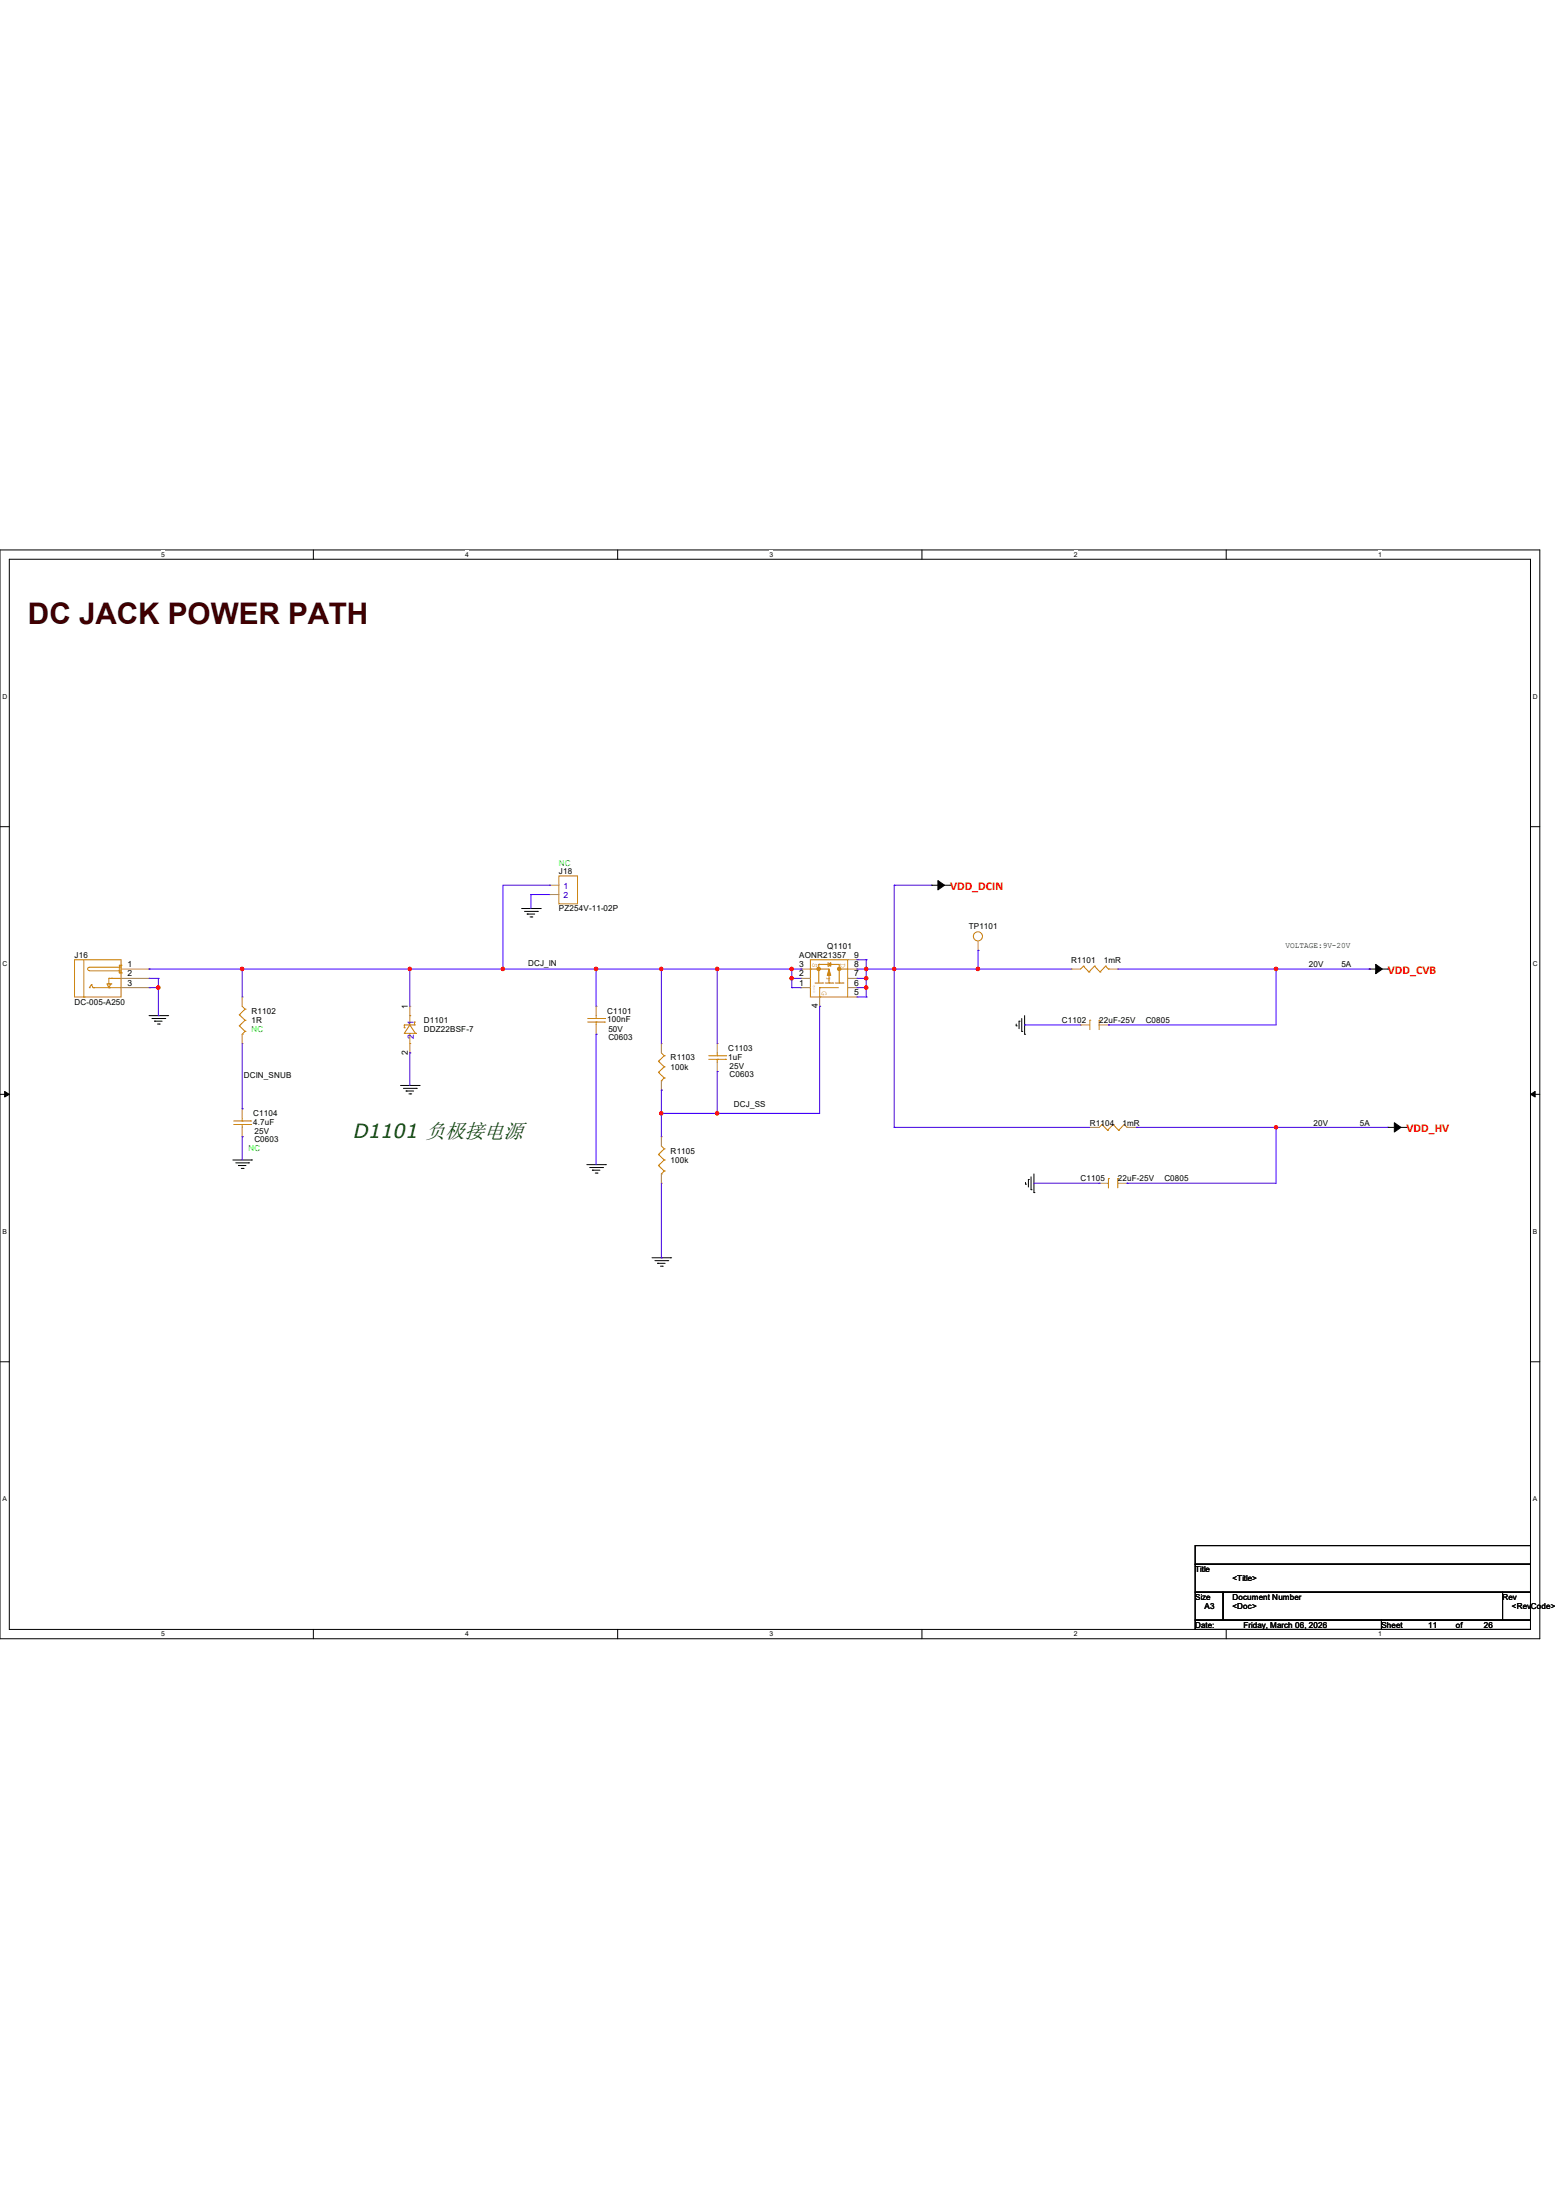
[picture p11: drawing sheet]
<svg xmlns="http://www.w3.org/2000/svg" width="297mm" height="420mm" viewBox="0 0 297 420" stroke-linecap="round" stroke-linejoin="round" font-family="sans-serif">
<path d="M0 105h293.9v207.8h-293.9zM1.8 106.8h290.3v204.3h-290.3z" fill="none" stroke="#000" stroke-width=".19"/>
<g fill="#fff">
<path d="M30.8 105.2h.7v1.4h-.7z"/>
<path d="M30.8 311.2h.7v1.4h-.7z"/>
</g>
<path d="M59.8 105v1.8M59.8 311.1v1.7" fill="none" stroke="#000" stroke-width=".19"/>
<g fill="#fff">
<path d="M88.8 105.2h.7v1.4h-.7z"/>
<path d="M88.8 311.2h.7v1.4h-.7z"/>
</g>
<path d="M117.9 105v1.8M117.9 311.1v1.7" fill="none" stroke="#000" stroke-width=".19"/>
<g fill="#fff">
<path d="M146.9 105.2h.7v1.4h-.7z"/>
<path d="M146.9 311.2h.7v1.4h-.7z"/>
</g>
<path d="M176 105v1.8M176 311.1v1.7" fill="none" stroke="#000" stroke-width=".19"/>
<g fill="#fff">
<path d="M205 105.2h.7v1.4h-.7z"/>
<path d="M205 311.2h.7v1.4h-.7z"/>
</g>
<path d="M234.1 105v1.8M234.1 311.1v1.7" fill="none" stroke="#000" stroke-width=".19"/>
<g fill="#fff">
<path d="M263.1 105.2h.6v1.4h-.6z"/>
<path d="M263.1 311.2h.6v1.4h-.6z"/>
<path d="M.5 132.3h.9v1.4h-.9z"/>
<path d="M292.6 132.3h.9v1.4h-.9z"/>
<path d="M.5 183.3h.9v1.4h-.9z"/>
<path d="M292.6 183.3h.9v1.4h-.9z"/>
</g>
<path d="M0 157.8h1.8M292.1 157.8h1.8" fill="none" stroke="#000" stroke-width=".19"/>
<g fill="#fff">
<path d="M.5 234.4h.8v1.4h-.8z"/>
<path d="M292.6 234.4h.8v1.4h-.8z"/>
</g>
<path d="M0 208.9h1.8M292.1 208.9h1.8" fill="none" stroke="#000" stroke-width=".19"/>
<path d="M.9 208.4l.9 .5-.9 .5zM292.1 208.9l.9-.5v1z" fill="#000" stroke="#000" stroke-width=".19"/>
<g fill="#fff">
<path d="M.5 285.5h.8v1.4h-.8z"/>
<path d="M292.6 285.5h.8v1.4h-.8z"/>
</g>
<g fill="none" stroke="#000" stroke-width=".19">
<path d="M99.6 173.4h3.5M100.1 174h2.5M100.6 174.5h.1M100.6 174.5h1.5M101.2 175h.3M101.5 175h.1M102.6 174h.1M103.1 173.4h.1M177.8 169h.1M177.8 169h1.2M179.4 169h2M181.4 169h.1"/>
<path d="M28.4 193.9h3.6M29 194.4h2.5M29.5 194.9h.1M29.5 194.9h1.4M30.1 195.5h.3M30.4 195.5h.1M31.5 194.4h.1M32 193.9h.1M194 195.8h.1M194 195.5v.3M194.5 194.9h.1M194.5 194.9v1.5"/>
<path d="M195 196.9h.1M195 194.4v2.5M195.6 197.4h.1M195.6 193.9v3.5M261.4 185h.1M261.4 185h1.2M263 185h1.9M264.9 185h.1M76.5 207.2h3.5M77 207.8h2.5M77.5 208.3h.1M77.5 208.3h1.5"/>
<path d="M78.1 208.8h.3M78.4 208.8h.1M79.5 207.8h.1M80 207.2h.1M264.9 215.2h.1M264.9 215.2h1.2M266.5 215.2h2M268.5 215.2h.1M44.4 221.4h3.6M45 222h2.5M45.5 222.5h.1M45.5 222.5h1.4"/>
<path d="M46.1 223.1h.3M46.4 223.1h.1M47.5 222h.1M48 221.4h.1M112 222.3h3.6M112.6 222.9h2.4M113.1 223.4h.1M113.1 223.4h1.4M113.6 223.9h.4M114 223.9h.1M115 222.9h.1M115.6 222.3h.1"/>
<path d="M195.7 226.1h.1M195.7 225.7v.4M196.3 225.2h.1M196.3 225.2v1.4M196.8 227.1h.1M196.8 224.7v2.4M197.4 227.7h.1M197.4 224.1v3.6M0 260h1.8M124.5 240.1h3.5M125 240.7h2.5M125.5 241.2h.1"/>
<path d="M125.5 241.2h1.5M126.1 241.7h.3M126.4 241.7h.1M127.5 240.7h.1M128 240.1h.1M292.1 260h1.8M228.1 295.1h64v3.5h-64zM228.1 298.6h64v5.4h-64zM228.1 304h5.4v5.3h-5.4zM228.1 309.3h35.6v1.8h-35.6zM233.5 304h53.3v5.3h-53.3zM263.7 309.3h28.4v1.8h-28.4z"/>
<path d="M286.8 304h5.3v5.3h-5.3z"/>
</g>
<g fill="#000" stroke="#000" stroke-width=".19">
<path d="M179 168.1l1.3 .9-1.3 .9z" fill-rule="evenodd"/>
<path d="M262.6 184.1l1.3 .9-1.3 .9z" fill-rule="evenodd"/>
<path d="M266.1 214.3l1.3 .9-1.3 .9z" fill-rule="evenodd"/>
</g>
<g fill="none" stroke="#cc8006" stroke-width=".19">
<path d="M106.7 167.2h3.5v5.4h-3.5zM14.2 183.2h8.9v7.1h-8.9zM16 190.3h.1M16 183.2v7.1M17.1 188.6h.1M17.1 185.3h5.7M17.4 188h.1M17.4 188l.4 .6M17.4 188l-.3 .6M17.8 188.6h.1M17.8 188.6h5.3M20.8 186.8h.1"/>
<path d="M20.8 188.6h.1M20.8 187.8h.1M20.8 186.8h2.3M20.8 186.8v1M21.2 187.8h.1M21.2 187.8h-.8l.4 .8M21.2 187.8l-.4 .8M21.3 186.8h.1M22.8 184.7h.1M22.8 185.3h.1M22.8 185.7h.1M22.8 184.7h-5.7a.32 .32 0 0 0-.4 .3 .32 .32 0 0 0 .4 .3"/>
<path d="M22.8 185.7h.3M23.1 185.7h.1M23.1 184.3h.1M23.1 184.3v1.4M23.1 184.3h-.3v1.4M45.7 193.7h.1M45.7 195.8h.1M45.7 193.7l1.1 1.1M45.7 195.8l1.1 1.1M46.2 197.4h.1M46.2 192.1l.6 .6M46.8 192.7h.1"/>
<path d="M46.8 194.8h.1M46.8 196.9h.1M46.8 192.7l-1.1 1M46.8 194.8l-1.1 1M46.8 196.9l-.6 .5M77.2 197.3h.1M77.2 196.2h.1M77.2 197.3h2.1M78.2 193.9h.1M78.2 199.2h.1M78.2 193.9v1.8M78.2 197.3v1.9"/>
<path d="M78.2 195.7l1.1 1.6M78.2 195.7l-1 1.6M79.1 195.7h.1M79.1 195.1h.1M79.1 195.7h-1.9v.5M79.1 195.1v.6M79.3 197.3h.1M112.2 195.1h3.2M112.2 194.4h3.2M113.8 195.1h.1M113.8 194.4h.1M113.8 193.9v.5"/>
<path d="M113.8 195.1v.6M115.4 195.1h.1M115.4 194.4h.1M154.7 183.2h7.1v7.1h-7.1zM154.7 185h.1M154.7 185h3.5v2.7M155.6 187.7h1.4M156.3 184.1h.1M156.3 184.1v3.6M156.3 184.1h1.9M156.5 188.6h.1M156.5 190.3h.1"/>
<path d="M156.5 188.6h3.5M156.5 188.6v1.7M157 187.7h.1M157.5 187.7h1.5M158.1 184.4h.1M158.1 183.8v.6M158.2 187.7h.1M158.6 184.1h.1M158.6 184.1h1.6v3.6M159 187.7h.1M159.5 187.7h1.4M160.2 187.7h.1"/>
<path d="M160.2 185h.1M160.2 185h1.6M160.9 187.7h.1M206.8 184.4h.1M206.8 184.4l-.6 .6M206.8 184.4l1.1 1.1M207.9 185.5h.1M208 194.8h.1M208 194.8v1.8M208.9 184.4h.1M208.9 184.4l-1 1.1M208.9 184.4l1.1 1.1"/>
<path d="M209.8 194.8h.1M209.8 194.8v1.8M210 185.5h.1M211 184.4h.1M211 184.4l-1 1.1M211 184.4l.6 .6M211.6 185h.1M44.6 214.7h3.2M44.6 214h3.2M46.2 214.7h.1M46.2 214h.1M46.2 213.4v.6"/>
<path d="M46.2 214.7v.5M47.8 214.7h.1M47.8 214h.1M125.7 202.6h.1M125.7 204.7h.1M125.7 202.6l1.1 1.1M125.7 204.7l1.1 1.1M126.2 206.3h.1M126.2 201l.6 .5M126.2 218.8l.6 .5M126.8 201.5h.1M126.8 203.7h.1"/>
<path d="M126.8 205.8h.1M126.8 219.3h.1M126.8 201.5l-1.1 1.1M126.8 203.7l-1.1 1M126.8 205.8l-.6 .5M126.8 219.3l-1.1 1.1M135.3 202.2h3.2M135.3 201.5h3.2M136.9 202.2h.1M136.9 201.5h.1M136.9 201v.5M136.9 202.2v.6"/>
<path d="M138.5 202.2h.1M138.5 201.5h.1M210.4 214.7h.1M210.4 214.7l-.6 .5M210.4 214.7l1 1.1M211.4 215.8h.1M212.5 214.7h.1M212.5 214.7l-1.1 1.1M212.5 214.7l1 1.1M213.5 215.8h.1M214.6 214.7h.1M214.6 214.7l-1.1 1.1"/>
<path d="M214.6 214.7l.5 .5M215.1 215.2h.1M125.7 220.4h.1M125.7 222.5h.1M125.7 220.4l1.1 1M125.7 222.5l1.1 1.1M126.2 224.1h.1M126.8 221.4h.1M126.8 223.6h.1M126.8 221.4l-1.1 1.1M126.8 223.6l-.6 .5M211.6 225h.1"/>
<path d="M211.6 225v1.8M213.4 225h.1M213.4 225v1.8"/>
<circle cx="186.7" cy="178.8" r=".87"/>
</g>
<g fill="none" stroke="#a84" stroke-width=".19">
<path d="M104.9 169h.1M104.9 170.8h.1M104.9 169h1.8M104.9 170.8h1.8M186.7 179.7v1.7M23.1 185h5.3M23.1 188.6h5.3M23.1 186.8h5.3M28.4 185h.1M28.4 188.6h.1M28.4 186.8h.1M46.2 190.3h.1"/>
<path d="M46.2 199.2h.1M46.2 190.3v1.8M46.2 197.4v1.8M78.2 192.1h.1M78.2 192.1v1.8M78.2 199.2v1.8M113.8 192.1h.1M113.8 197.4h.1M113.8 192.1v1.8M113.8 195.7v1.7M126.2 199.2h.1M126.2 199.2v1.8"/>
<path d="M136.9 199.2h.1M136.9 199.2v1.8M152.9 188.6h.1M152.9 186.8h.1M152.9 185h.1M152.9 185h1.8M152.9 188.6h1.8M152.9 186.8h1.8M156.5 192.1h.1M156.5 190.3v1.8M161.8 185h1.8M161.8 188.6h1.8"/>
<path d="M161.8 186.8h1.8M161.8 190.3h1.8M161.8 183.2h1.8M163.6 190.3h.1M163.6 188.6h.1M163.6 186.8h.1M163.6 185h.1M163.6 183.2h.1M186.7 181.4h.1M204.5 185h.1M204.5 185h1.7M206.2 195.7h.1"/>
<path d="M206.2 195.7h1.8M209.8 195.7h1.8M211.6 195.7h.1M211.6 185h1.8M213.4 185h.1M46.2 211.7h.1M46.2 217h.1M46.2 211.7v1.7M46.2 215.2v1.8M78.2 201h.1M126.2 208.1h.1M126.2 217h.1"/>
<path d="M126.2 206.3v1.8M126.2 217v1.8M136.9 204.6h.1M136.9 202.8v1.8M208 215.2h.1M208 215.2h1.8M215.1 215.2h1.8M216.9 215.2h.1M126.2 225.9h.1M126.2 224.1v1.8M209.8 225.9h.1M209.8 225.9h1.8"/>
<path d="M213.4 225.9h1.7M215.1 225.9h.1"/>
</g>
<g fill="#cc8006" stroke="#cc8006" stroke-width=".19">
<path d="M158.2 185l.4 1.2h-.7z"/>
<path d="M158.1 184.1l.5-.3v.6z" fill-rule="evenodd"/>
<circle cx="160.2" cy="185" r=".33"/>
<circle cx="156.3" cy="185" r=".33"/>
</g>
<g fill="none" stroke="#4200ff" stroke-width=".19">
<path d="M101.3 170.8h.1M101.3 170.8h3.6M101.3 170.8v2.6M104.9 169h.1M104.9 169h-8.9v16M170.7 169h.1M170.7 169h7.1M170.7 169v46.2M28.4 185h.1M28.4 185h124.5M28.4 188.6h1.8M28.4 186.8h1.8"/>
<path d="M30.2 188.6h.1M30.2 193.9h.1M30.2 186.8h.1M30.2 186.8v7.1M46.2 185h.1M46.2 185v5.3M46.2 199.2v12.5M78.2 185h.1M78.2 185v7.1M96 185h.1M113.8 197.4h.1M113.8 185h.1"/>
<path d="M113.8 185v7.1M113.8 197.4v24.9M126.2 185h.1M126.2 185v14.2M136.9 185h.1M136.9 185v14.2M151.1 185h.1M151.1 186.8h.1M151.1 188.6h.1M151.1 188.6h1.8M151.1 186.8h1.8M151.1 185v3.6"/>
<path d="M152.9 185h.1M156.5 192.1h.1M156.5 192.1v20.5h-30.3M163.6 185h40.9M163.6 188.6h1.8M163.6 186.8h1.8M163.6 183.2h1.8M163.6 190.3h1.8M165.4 185h.1M165.4 183.2h.1M165.4 186.8h.1M165.4 188.6h.1"/>
<path d="M165.4 190.3h.1M165.4 183.2v7.1M170.7 185h.1M186.7 185h.1M186.7 181.4h.1M186.7 181.4v3.6M195.6 195.7h.1M195.6 195.7h10.6M211.6 195.7h.1M213.4 185h48M243.6 185h.1M243.6 185v10.7h-32"/>
<path d="M261.4 185h.1M46.2 211.7h.1M46.2 217h.1M46.2 217v4.4M78.2 201h.1M78.2 201v6.2M126.2 208.1h.1M126.2 212.6h.1M126.2 208.1v8.9M136.9 204.6h.1M136.9 212.6h.1M136.9 204.6v8"/>
<path d="M170.7 215.2h.1M170.7 215.2h37.3M216.9 215.2h.1M216.9 215.2h48M243.6 215.2h.1M243.6 215.2v10.7h-28.5M126.2 225.9v14.2M197.4 225.9h12.4M209.8 225.9h.1M215.1 225.9h.1M126.2 240.1h.1"/>
</g>
<g fill="#f00" stroke="#f00" stroke-width=".19">
<circle cx="46.2" cy="185" r=".32"/>
<circle cx="78.2" cy="185" r=".32"/>
<circle cx="126.2" cy="185" r=".32"/>
<circle cx="243.6" cy="185" r=".32"/>
<circle cx="136.9" cy="212.5" r=".32"/>
<circle cx="126.2" cy="212.5" r=".32"/>
<circle cx="243.6" cy="215.2" r=".32"/>
<circle cx="186.7" cy="185" r=".32"/>
<circle cx="136.9" cy="185" r=".32"/>
<circle cx="151.1" cy="185" r=".32"/>
<circle cx="96" cy="185" r=".32"/>
<circle cx="113.8" cy="185" r=".32"/>
<circle cx="170.7" cy="185" r=".32"/>
<circle cx="30.2" cy="188.5" r=".32"/>
<circle cx="151.1" cy="186.8" r=".32"/>
<circle cx="165.3" cy="185" r=".32"/>
<circle cx="165.3" cy="186.8" r=".32"/>
<circle cx="165.3" cy="188.5" r=".32"/>
</g>
<text font-size="5.7" fill="#400000" x="5.3" y="119.2">DC JACK POWER PATH</text>
<text font-size="3.7" fill="#004000" x="67.6" y="217.2">D1101 负极接电源</text>
<g font-size="2.3" fill="#f00">
<text x="181.4" y="169.9">VDD_DCIN</text>
<text x="264.9" y="185.9">VDD_CVB</text>
<text x="268.5" y="216.2">VDD_HV</text>
</g>
<g font-size="1.6">
<text x="106.7" y="166.9">J18</text>
<text x="106.7" y="174">PZ254V-11-02P</text>
<text x="184.9" y="177.4">TP1101</text>
<text x="14.2" y="182.9">J16</text>
<text x="24.3" y="184.6">1</text>
<text x="100.8" y="184.4">DCJ_IN</text>
<text x="152.6" y="184.6">3</text>
<text x="152.6" y="182.9">AONR21357</text>
<text x="157.9" y="181.1">Q1101</text>
<text x="163" y="184.6">8</text>
<text x="163" y="182.8">9</text>
<text x="204.5" y="183.8">R1101</text>
<text x="210.7" y="183.8">1mR</text>
<text x="245.4" y="180.9">VOLTAGE:9V-20V</text>
<text x="249.8" y="184.7">20V</text>
<text x="256" y="184.7">5A</text>
<text x="14.2" y="191.8">DC-005-A250</text>
<text x="24.3" y="188.2">3</text>
<text x="24.3" y="186.4">2</text>
<text x="152.6" y="188.2">1</text>
<text x="152.6" y="186.4">2</text>
<text x="163" y="190">5</text>
<text x="163" y="188.2">6</text>
<text x="163" y="186.4">7</text>
<text x="48" y="193.5">R1102</text>
<text x="48" y="195.3">1R</text>
<text x="77.9" y="192.7" transform="rotate(-90 77.9 192.7)">1</text>
<text x="80.9" y="195.3">D1101</text>
<text x="80.9" y="197.1">DDZ22BSF-7</text>
<text x="115.9" y="193.5">C1101</text>
<text x="115.9" y="195.2">100nF</text>
<text x="116.1" y="196.9">50V</text>
<text x="156.1" y="192.4" transform="rotate(-90 156.1 192.4)">4</text>
<text x="202.7" y="195.3">C1102</text>
<text x="209.8" y="195.3">22uF-25V</text>
<text x="218.7" y="195.3">C0805</text>
<text x="77.9" y="201.3" transform="rotate(-90 77.9 201.3)">2</text>
<text x="116.1" y="198.5">C0603</text>
<text x="128" y="202.4">R1103</text>
<text x="139" y="200.7">C1103</text>
<text x="139" y="202.3">1uF</text>
<text x="46.6" y="205.8">DCIN_SNUB</text>
<text x="128" y="204.2">100k</text>
<text x="139.2" y="204">25V</text>
<text x="139.2" y="205.7">C0603</text>
<text x="48.3" y="213.1">C1104</text>
<text x="48.3" y="214.7">4.7uF</text>
<text x="140.1" y="211.3">DCJ_SS</text>
<text x="208" y="214.9">R1104</text>
<text x="214.3" y="214.9">1mR</text>
<text x="250.7" y="214.9">20V</text>
<text x="259.6" y="214.9">5A</text>
<text x="48.6" y="216.5">25V</text>
<text x="48.6" y="218.1">C0603</text>
<text x="128" y="220.2">R1105</text>
<text x="128" y="222">100k</text>
<text x="206.2" y="225.5">C1105</text>
<text x="213.4" y="225.5">22uF-25V</text>
<text x="222.3" y="225.5">C0805</text>
<text x="228.1" y="300.1">Title</text>
<text x="228.1" y="305.4">Size</text>
<text x="235.2" y="305.4">Document Number</text>
<text x="235.2" y="301.8">&lt;Title&gt;</text>
<text x="286.8" y="305.4">Rev</text>
<text x="228.1" y="310.7">Date:</text>
<text x="229.9" y="307.2">A3</text>
<text x="235.2" y="307.2">&lt;Doc&gt;</text>
<text x="237.4" y="310.7">Friday, March 06, 2026</text>
<text x="263.7" y="310.7">Sheet</text>
<text x="272.6" y="310.7">11</text>
<text x="277.9" y="310.7">of</text>
<text x="283.2" y="310.7">26</text>
<text x="288.6" y="307.2">&lt;RevCode&gt;</text>
</g>
<g font-size="1.6" fill="#0f0">
<text x="106.7" y="165.3">NC</text>
<text x="48" y="196.9">NC</text>
<text x="47.5" y="219.7">NC</text>
</g>
<g font-size="1.6" fill="#00c">
<text x="107.6" y="169.7">1</text>
<text x="107.6" y="171.5">2</text>
<text x="79" y="195.7" transform="rotate(-90 79 195.7)">1</text>
<text x="79" y="198.3" transform="rotate(-90 79 198.3)">2</text>
</g>
<g font-size="1.6" fill="#cc8006">
<text x="155.1" y="183.8" transform="rotate(90 155.1 183.8)">S</text>
<text x="160.4" y="183.8" transform="rotate(90 160.4 183.8)">D</text>
<text x="156.9" y="189.1" transform="rotate(90 156.9 189.1)">G</text>
</g>
<g font-size="1.3">
<text x="30.8" y="106.3">5</text>
<text x="88.8" y="106.3">4</text>
<text x="146.9" y="106.3">3</text>
<text x="205" y="106.3">2</text>
<text x="263.1" y="106.3">1</text>
<text x=".5" y="133.4">D</text>
<text x="292.6" y="133.4">D</text>
<text x=".5" y="184.5">C</text>
<text x="292.6" y="184.5">C</text>
<text x=".5" y="235.6">B</text>
<text x="292.6" y="235.6">B</text>
<text x=".5" y="286.6">A</text>
<text x="292.6" y="286.6">A</text>
<text x="30.8" y="312.4">5</text>
<text x="88.8" y="312.4">4</text>
<text x="146.9" y="312.4">3</text>
<text x="205" y="312.4">2</text>
<text x="263.1" y="312.4">1</text>
</g>
<text font-size="1.2" fill="#cc8006" x="157.7" y="186.4" transform="rotate(90 157.7 186.4)">P</text>
<text font-size=".5" fill="#cc8006" x="155.3" y="188" transform="rotate(90 155.3 188)">Vgs&lt;0</text>
</svg>
